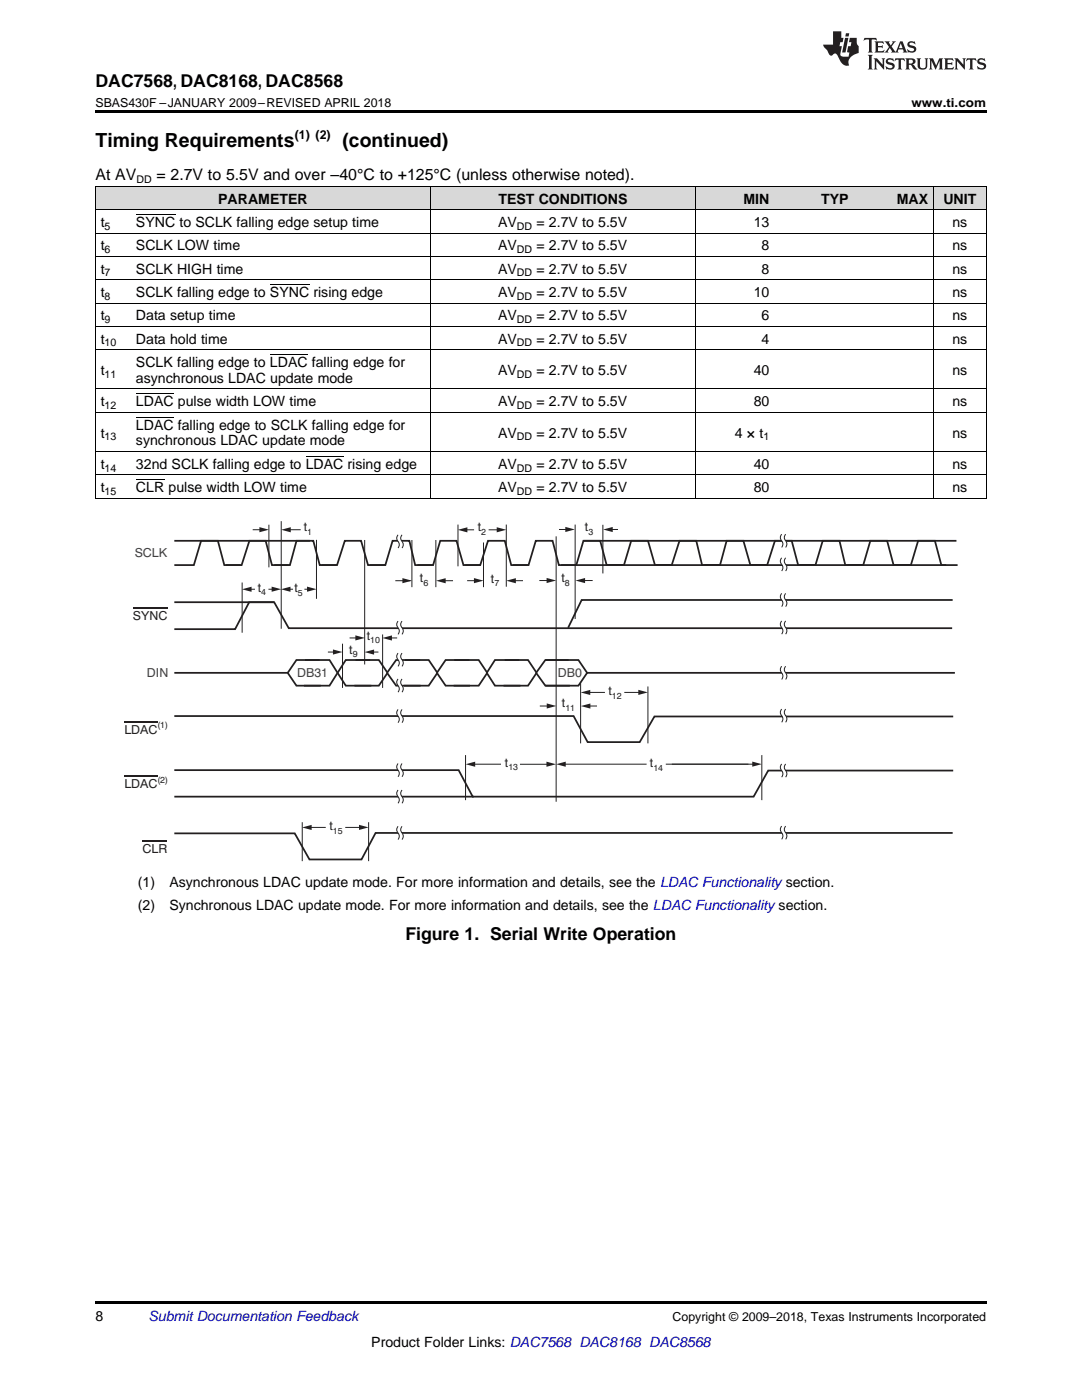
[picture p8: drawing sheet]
<svg xmlns="http://www.w3.org/2000/svg" width="216mm" height="279mm" viewBox="0 0 216 279" stroke-linecap="round" stroke-linejoin="round" font-family="sans-serif">
<g fill="#d8d8d8">
<path d="M19 37.3h7.1v4.6h-7.1z"/>
<path d="M26.1 37.3h59.8v4.6h-59.8z"/>
<path d="M85.9 37.3h52.8v4.6h-52.8z"/>
<path d="M138.7 37.3h15.9v4.6h-15.9z"/>
<path d="M154.6 37.3h15.8v4.6h-15.8z"/>
<path d="M170.4 37.3h15.9v4.6h-15.9z"/>
<path d="M186.3 37.3h10.5v4.6h-10.5z"/>
</g>
<path d="M19 259.7h177.8v.5h-177.8z" fill="#000"/>
<g fill="none" stroke="#231f20" stroke-width=".35">
<path d="M34.8 112.8h3.9l1.4-4.9h3.4l1.3 4.9h3.2M34.8 107.9h27.1M45.1 112.8h3.1l1.6-4.9h3.2l1.3 4.9h3.3M54.7 112.8h3.2l1.3-4.9h3.3l1.3 4.9h3.2M64.1 112.8h3.2l1.5-4.9h3.2l1.4 4.9h3.3M73.7 112.8h3.2l1.4-4.9h3.4l1.1 4.9h3.4M83.3 112.8h3.1l1.4-4.9h3.3l1.4 4.9h3.2M92.8 112.8h3l1.6-4.9h3.3l1.3 4.9h3.3M102.3 112.8h3.2l1.4-4.9h3.4l1.2 4.9h3.3M112 112.8h3l1.4-4.9h3.4l1.3 4.9h3.2M115.1 112.8h73.7M116.4 107.9h74.4"/>
<path d="M121.4 112.8h3.1l1.4-4.9h3.4l1.4 4.9h3.1M130.9 112.8h3.1l1.6-4.9h3.3l1.2 4.9h3.3M140.5 112.8h3.2l1.3-4.9h3.3l1.4 4.9h3.2M149.9 112.8h3.2l1.5-4.9h3.4l1.3 4.9h3.2M159.6 112.8h3.1l1.5-4.9h3.3l1.2 4.9h3.3M169.1 112.8h3.2l1.4-4.9h3.3l1.3 4.9h3.2M178.6 112.8h3.2l1.4-4.9h3.4l1.2 4.9h3.3M190.1 119.7h-74l-2.7 5.6M34.8 120.2h19.9M57.4 134.3l1.7 2.5h4.9M60.9 131.7h4.8l1.7 2.6M63.8 131.7h-4.7l-1.7 2.6h-22.6"/>
<path d="M67.4 134.3l-1.7 2.5h-5M67.4 134.3l1.6 2.5h5.1M70.9 131.7h4.7l1.7 2.6-1.7 2.5h-4.9M73.9 131.7h-4.9l-1.6 2.6M80.8 131.7h4.7l1.8 2.6-1.8 2.5h-4.9M83.8 131.7h-4.8l-1.8 2.6 1.8 2.5h4.9M90.6 131.7h4.9l1.7 2.6-1.7 2.5h-5M93.7 131.7h-4.8l-1.7 2.6 1.7 2.5h4.9M100.7 131.7h4.7l1.7 2.6-1.7 2.5h-4.9M103.6 131.7h-4.8l-1.7 2.6 1.7 2.5h5.1M108.8 131.7h6.6l1.8 2.6M113.5 131.7h-4.7l-1.8 2.6 1.8 2.5h4.9"/>
<path d="M190 125.4h-132.4l-2.9-5.2h-5l-2.8 5.4h-12.1M190.5 134.3h-73.3l-1.8 2.5h-6.6"/>
</g>
<path d="M48.3 116.3v10M56.1 104v21.5M63.1 107.7v11.8M72.8 107.8v24.8M87 107.8v9.4M91.4 104.7v8.3M93.2 115.9h1.7M101 104.7v12.4M114.8 104.7v18.8M68.3 128.5v8.8" fill="none" stroke="#231f20" stroke-width=".2"/>
<path d="M94.6 115.4l1.9 .5-1.9 .5z" fill="#231f20"/>
<path d="M50 117.6h.9M53.6 117.6h.9" fill="none" stroke="#231f20" stroke-width=".2"/>
<g fill="#231f20">
<path d="M48.3 117.6l1.9-.5v1z"/>
<path d="M54.2 117.1l1.9 .5-1.9 .5z"/>
</g>
<path d="M107.6 115.9h2.6" fill="none" stroke="#231f20" stroke-width=".2"/>
<path d="M109.1 115.3l1.9 .6-1.9 .5z" fill="#231f20"/>
<path d="M102.6 115.9h1.8" fill="none" stroke="#231f20" stroke-width=".2"/>
<path d="M101 115.9l1.9-.5v1z" fill="#231f20"/>
<path d="M88.6 115.9h1.8" fill="none" stroke="#231f20" stroke-width=".2"/>
<path d="M87 115.9l1.9-.5v1z" fill="#231f20"/>
<path d="M78.9 115.9h3" fill="none" stroke="#231f20" stroke-width=".2"/>
<path d="M80.3 115.4l1.9 .5-1.9 .5z" fill="#231f20"/>
<path d="M116.4 115.9h1.9" fill="none" stroke="#231f20" stroke-width=".2"/>
<path d="M114.8 115.9l1.9-.5v1z" fill="#231f20"/>
<path d="M82.2 107.8v9.4M92.9 105.7h1.7M96.5 108.3v8.9" fill="none" stroke="#231f20" stroke-width=".2"/>
<path d="M91.4 105.7l1.9-.5v1.1z" fill="#231f20"/>
<path d="M97.5 105.7h1.9" fill="none" stroke="#231f20" stroke-width=".2"/>
<path d="M99.1 105.2l1.9 .5-1.9 .5z" fill="#231f20"/>
<path d="M74.3 130.1h1.2M76.3 126.6v10.7" fill="none" stroke="#231f20" stroke-width=".2"/>
<path d="M72.7 130.1l1.9-.5v1.1z" fill="#231f20"/>
<path d="M65.4 130.1h1.4" fill="none" stroke="#231f20" stroke-width=".2"/>
<path d="M66.4 129.6l2 .5-2 .5z" fill="#231f20"/>
<path d="M69.8 127.3h1.5" fill="none" stroke="#231f20" stroke-width=".2"/>
<path d="M70.9 126.8l1.9 .5-1.9 .5z" fill="#231f20"/>
<path d="M77.9 127.3h1.3" fill="none" stroke="#231f20" stroke-width=".2"/>
<path d="M76.3 127.3l1.9-.5v1z" fill="#231f20"/>
<path d="M121.9 105.7h1.4" fill="none" stroke="#231f20" stroke-width=".2"/>
<path d="M120.3 105.7l2-.5v1z" fill="#231f20"/>
<path d="M111.5 105.7h1.7" fill="none" stroke="#231f20" stroke-width=".2"/>
<path d="M112.8 105.2l1.9 .5-1.9 .5z" fill="#231f20"/>
<path d="M53.7 104.7v8.5M57.7 105.7h2.3M120.3 104.7v9.7" fill="none" stroke="#231f20" stroke-width=".2"/>
<path d="M56.1 105.7l1.9-.5v1z" fill="#231f20"/>
<path d="M50.4 105.7h2.3" fill="none" stroke="#231f20" stroke-width=".2"/>
<path d="M51.8 105.2l1.9 .5-1.9 .5z" fill="#231f20"/>
<path d="M111 107v53M124.6 138.2h3.1M129.3 137v11.4" fill="none" stroke="#231f20" stroke-width=".2"/>
<path d="M34.8 142.9h79.7l2.8 5.2h10.3l3-5.1h59.6" fill="none" stroke="#231f20" stroke-width=".35"/>
<path d="M127.4 137.7l1.9 .5-1.9 .5z" fill="#231f20"/>
<path d="M117.4 138.2h3.3" fill="none" stroke="#231f20" stroke-width=".2"/>
<path d="M115.9 138.2l1.9-.5v1z" fill="#231f20"/>
<path d="M115.9 136.3v12.1M152 150.7v9" fill="none" stroke="#231f20" stroke-width=".2"/>
<path d="M34.8 153.7h56.7l2.8 5.3h56.1l2.9-5.2h36.9" fill="none" stroke="#231f20" stroke-width=".35"/>
<path d="M150.1 152l1.9 .5-1.9 .5z" fill="#231f20"/>
<path d="M112.5 152.5h16.5M132.9 152.5h17.6" fill="none" stroke="#231f20" stroke-width=".2"/>
<path d="M111 152.5l1.9-.5v1z" fill="#231f20"/>
<path d="M34.8 159h59.7" fill="none" stroke="#231f20" stroke-width=".35"/>
<path d="M117.5 140.9h1.6" fill="none" stroke="#231f20" stroke-width=".2"/>
<path d="M115.9 140.9l1.9-.5v1z" fill="#231f20"/>
<path d="M107.7 140.9h1.7" fill="none" stroke="#231f20" stroke-width=".2"/>
<path d="M109.1 140.4l1.9 .5-1.9 .5z" fill="#231f20"/>
<path d="M190.1 166.2h-115.2l-2.8 5.3h-10.4l-2.9-5.2h-24" fill="none" stroke="#231f20" stroke-width=".35"/>
<path d="M61.8 165.1h3.2" fill="none" stroke="#231f20" stroke-width=".2"/>
<path d="M60.3 165.1l1.9-.5v1z" fill="#231f20"/>
<path d="M68.9 165.1h3.1" fill="none" stroke="#231f20" stroke-width=".2"/>
<path d="M71.6 164.6l2 .5-2 .5z" fill="#231f20"/>
<path d="M57.7 117.6h.8M60.7 117.6h.8M60.3 164.1v7.8M73.6 164.1v7.8" fill="none" stroke="#231f20" stroke-width=".2"/>
<path d="M26.5 121.3h6.9M24.8 144.1h6.6M24.8 154.9h6.6M28.4 167.8h5" fill="none" stroke="#231f20" stroke-width=".25"/>
<g fill="#231f20">
<path d="M56.1 117.6l1.9-.5v1z"/>
<path d="M61.3 117.1l1.9 .5-1.9 .5z"/>
</g>
<path d="M94.5 152.5h5.5" fill="none" stroke="#231f20" stroke-width=".2"/>
<path d="M92.9 152.5l1.9-.5v1z" fill="#231f20"/>
<path d="M156 106.6h.8a1.12 1.12 0 0 0 .2 1.6v.7l-.2 .3h-.8a1.18 1.18 0 0 0-.2-1.6l-.1-.3z" fill-rule="evenodd" fill="#fff"/>
<path d="M156 106.6a1.12 1.12 0 0 0 .2 1.6v.7l-.2 .3M156.8 106.6a1.12 1.12 0 0 0 .2 1.6v.7l-.2 .3" fill="none" stroke="#231f20" stroke-width=".2"/>
<path d="M156 111.3h.8a1.12 1.12 0 0 0 .2 1.7v.6l-.2 .4h-.8a1.18 1.18 0 0 0-.2-1.7l-.1-.3z" fill-rule="evenodd" fill="#fff"/>
<path d="M156 111.3a1.12 1.12 0 0 0 .2 1.7v.6l-.2 .4M156.8 111.3a1.12 1.12 0 0 0 .2 1.7v.6l-.2 .4" fill="none" stroke="#231f20" stroke-width=".2"/>
<path d="M156 123.9h.8a1.12 1.12 0 0 0 .2 1.7v.6l-.2 .4h-.8a1.18 1.18 0 0 0-.2-1.7l-.1-.3z" fill-rule="evenodd" fill="#fff"/>
<path d="M156 123.9a1.12 1.12 0 0 0 .2 1.7v.6l-.2 .4M156.8 123.9a1.12 1.12 0 0 0 .2 1.7v.6l-.2 .4" fill="none" stroke="#231f20" stroke-width=".2"/>
<path d="M156 141.5h.8a1.12 1.12 0 0 0 .2 1.6v.7l-.2 .3h-.8a1.18 1.18 0 0 0-.2-1.6l-.1-.3z" fill-rule="evenodd" fill="#fff"/>
<path d="M156 141.5a1.12 1.12 0 0 0 .2 1.6v.7l-.2 .3M156.8 141.5a1.12 1.12 0 0 0 .2 1.6v.7l-.2 .3" fill="none" stroke="#231f20" stroke-width=".2"/>
<path d="M156 118.4h.8a1.12 1.12 0 0 0 .2 1.7v.6l-.2 .4h-.8a1.18 1.18 0 0 0-.2-1.7l-.1-.3z" fill-rule="evenodd" fill="#fff"/>
<path d="M156 118.4a1.12 1.12 0 0 0 .2 1.7v.6l-.2 .4M156.8 118.4a1.12 1.12 0 0 0 .2 1.7v.6l-.2 .4" fill="none" stroke="#231f20" stroke-width=".2"/>
<path d="M156 133h.8a1.12 1.12 0 0 0 .2 1.6v.6l-.2 .4h-.8a1.18 1.18 0 0 0-.2-1.7l-.1-.3z" fill-rule="evenodd" fill="#fff"/>
<path d="M156 133a1.12 1.12 0 0 0 .2 1.6v.6l-.2 .4M156.8 133a1.12 1.12 0 0 0 .2 1.6v.6l-.2 .4" fill="none" stroke="#231f20" stroke-width=".2"/>
<path d="M79.4 106.7h.8a1.12 1.12 0 0 0 .2 1.7v.6l-.2 .4h-.8a1.18 1.18 0 0 0-.2-1.7v-.3z" fill-rule="evenodd" fill="#fff"/>
<path d="M79.4 106.7a1.12 1.12 0 0 0 .2 1.7v.6l-.2 .4M80.2 106.7a1.12 1.12 0 0 0 .2 1.7v.6l-.2 .4" fill="none" stroke="#231f20" stroke-width=".2"/>
<path d="M79.4 130.3h.8a1.12 1.12 0 0 0 .2 1.7v.6l-.2 .4h-.8a1.18 1.18 0 0 0-.2-1.7v-.3z" fill-rule="evenodd" fill="#fff"/>
<path d="M79.4 130.3a1.12 1.12 0 0 0 .2 1.7v.6l-.2 .4M80.2 130.3a1.12 1.12 0 0 0 .2 1.7v.6l-.2 .4" fill="none" stroke="#231f20" stroke-width=".2"/>
<path d="M79.4 135.5h.8a1.12 1.12 0 0 0 .2 1.6v.7l-.2 .3h-.8a1.18 1.18 0 0 0-.2-1.6v-.3z" fill-rule="evenodd" fill="#fff"/>
<path d="M79.4 135.5a1.12 1.12 0 0 0 .2 1.6v.7l-.2 .3M80.2 135.5a1.12 1.12 0 0 0 .2 1.6v.7l-.2 .3" fill="none" stroke="#231f20" stroke-width=".2"/>
<path d="M79.4 124h.8a1.12 1.12 0 0 0 .2 1.6v.6l-.2 .4h-.8a1.18 1.18 0 0 0-.2-1.7v-.3z" fill-rule="evenodd" fill="#fff"/>
<path d="M79.4 124a1.12 1.12 0 0 0 .2 1.6v.6l-.2 .4M80.2 124a1.12 1.12 0 0 0 .2 1.6v.6l-.2 .4M103.8 152.5h5.6" fill="none" stroke="#231f20" stroke-width=".2"/>
<path d="M109 152l2 .5-2 .5z" fill="#231f20"/>
<path d="M92.9 150.7v9" fill="none" stroke="#231f20" stroke-width=".2"/>
<path d="M156 152.5h.8a1.12 1.12 0 0 0 .2 1.6v.6l-.2 .4h-.8a1.18 1.18 0 0 0-.2-1.7l-.1-.3z" fill-rule="evenodd" fill="#fff"/>
<path d="M156 152.5a1.12 1.12 0 0 0 .2 1.6v.6l-.2 .4M156.8 152.5a1.12 1.12 0 0 0 .2 1.6v.6l-.2 .4" fill="none" stroke="#231f20" stroke-width=".2"/>
<path d="M156 164.9h.8a1.12 1.12 0 0 0 .2 1.6v.6l-.2 .4h-.8a1.18 1.18 0 0 0-.2-1.7l-.1-.3z" fill-rule="evenodd" fill="#fff"/>
<path d="M156 164.9a1.12 1.12 0 0 0 .2 1.6v.6l-.2 .4M156.8 164.9a1.12 1.12 0 0 0 .2 1.6v.6l-.2 .4" fill="none" stroke="#231f20" stroke-width=".2"/>
<path d="M79.4 152.4h.8a1.12 1.12 0 0 0 .2 1.6v.7l-.2 .3h-.8a1.18 1.18 0 0 0-.2-1.6v-.4z" fill-rule="evenodd" fill="#fff"/>
<path d="M79.4 152.4a1.12 1.12 0 0 0 .2 1.6v.7l-.2 .3M80.2 152.4a1.12 1.12 0 0 0 .2 1.6v.7l-.2 .3" fill="none" stroke="#231f20" stroke-width=".2"/>
<path d="M79.4 141.6h.8a1.12 1.12 0 0 0 .2 1.6v.7l-.2 .3h-.8a1.18 1.18 0 0 0-.2-1.6v-.3z" fill-rule="evenodd" fill="#fff"/>
<path d="M79.4 141.6a1.12 1.12 0 0 0 .2 1.6v.7l-.2 .3M80.2 141.6a1.12 1.12 0 0 0 .2 1.6v.7l-.2 .3" fill="none" stroke="#231f20" stroke-width=".2"/>
<path d="M79.4 157.7h.8a1.12 1.12 0 0 0 .2 1.6v.7l-.2 .3h-.8a1.18 1.18 0 0 0-.2-1.6v-.4z" fill-rule="evenodd" fill="#fff"/>
<path d="M79.4 157.7a1.12 1.12 0 0 0 .2 1.6v.7l-.2 .3M80.2 157.7a1.12 1.12 0 0 0 .2 1.6v.7l-.2 .3" fill="none" stroke="#231f20" stroke-width=".2"/>
<path d="M79.4 164.9h.8a1.12 1.12 0 0 0 .2 1.6v.7l-.2 .4h-.8a1.18 1.18 0 0 0-.2-1.7v-.3z" fill-rule="evenodd" fill="#fff"/>
<path d="M79.4 164.9a1.12 1.12 0 0 0 .2 1.6v.7l-.2 .4M80.2 164.9a1.12 1.12 0 0 0 .2 1.6v.7l-.2 .4" fill="none" stroke="#231f20" stroke-width=".2"/>
<g fill="none" stroke="#000" stroke-width=".2">
<path d="M19 37.2h177.8M19.1 37.2v62.3M85.9 37.2v62.3M138.7 37.2v62.3M186.2 37.2v62.3M196.8 37.2v62.3M19 55.8h177.8M19 51.2h177.8M19 46.5h177.8M19 41.9h177.8M19 77.6h177.8M19 69.8h177.8"/>
<path d="M19 65.1h177.8M19 60.5h177.8M19 99.4h177.8M19 94.8h177.8M19 90.1h177.8M19 82.3h177.8"/>
</g>
<path d="M19 22h177.8v.5h-177.8zM19 99.4l.2 .1zM85.8 99.4l.1 .1zM138.6 99.4l.1 .1zM154.5 99.4l.1 .1zM170.3 99.4l.1 .1zM186.2 99.4l.1 .1zM196.7 99.4l.1 .1z" fill="#000"/>
<g fill="#231f20">
<path d="M172.5 7.6l-.1 .5 .4-.2h.6v.1v2.1l-.2 .4h.9l-.2-.4v-2.1l.1-.1h.5l.5 .2-.2-.5zM174.5 8.3l.2 .3v1.5l-.2 .4h1.8l.2-.6a1.04 1.04 0 0 1-1.3 .2v-.7h.6l.3 .2v-.6l-.3 .2h-.6v-.6l.8-.1 .4 .3-.2-.5zM176.5 8.3l.9 1.1-.9 1.1h.8l-.2-.2 .4-.7 .5 .7-.2 .2h1.5l-.2-.2 .2-.4h.9l.1 .4-.2 .2h1l-.3-.3-.7-1.9h-.5l-.9 2-.8-1 .9-1h-.8l.1 .3-.4 .5-.3-.6 .1-.2zM179.7 8.6l.4 1h-.7zM181.3 8.4a.63 .63 0 0 0-.2 .7 .63 .63 0 0 0 .6 .4l.6 .2 .1 .2a.75 .75 0 0 1-.7 .4 .75 .75 0 0 1-.6-.5l.1 .7 .1-.1a1.11 1.11 0 0 0 1.5-.6 1.13 1.13 0 0 0-1.2-.8l-.1-.4a1.04 1.04 0 0 1 1.2 .2l-.2-.5-.2 .1-.4-.2zM173.2 10.9l.2 .4v2.2l-.2 .4h1l-.3-.4v-2.2l.3-.4zM174.3 11.6l.3 .4v1.5l-.3 .4h.8l-.2-.4v-1.3l1.5 1.7v-1.9l.2-.4h-.7l.2 .4v.9l-1.1-1.3zM177 11.8a.62 .62 0 0 0-.2 .7 .62 .62 0 0 0 .6 .4l.6 .1 .1 .3a.76 .76 0 0 1-.7 .3 .76 .76 0 0 1-.7-.4l.2 .7 .1-.1a1.11 1.11 0 0 0 1.5-.6 1.13 1.13 0 0 0-1.2-.8l-.1-.4a1.04 1.04 0 0 1 1.2 .2l-.2-.6-.2 .1-.5-.1zM178.7 11.6l-.2 .6a.61 .61 0 0 1 .8-.3v1.6l-.2 .4h.9l-.2-.4v-1.6a.63 .63 0 0 1 .7 .3l-.1-.6zM180.6 11.6l.3 .4v1.5l-.3 .4h1l-.2-.2-.1-.8 .6 .2a.76 .76 0 0 0 1.2 .7l-1-1a.58 .58 0 0 0 .6-.5 .58 .58 0 0 0-.5-.6zM181.4 11.9h.1a.45 .45 0 0 1 .5 .1 .45 .45 0 0 1 .1 .5l-.8 .2zM182.9 11.6l.2 .2a2.17 2.17 0 0 0 .3 1.9 .99 .99 0 0 0 1.6-.6v-1.1l.2-.4h-.7l.2 .2a1.92 1.92 0 0 1-.2 1.8 .6 .6 0 0 1-.9-.5v-1.1l.2-.4zM185.4 11.6l.2 .4v1.5l-.2 .4h.7l-.2-.4v-1.4l.8 1.8 .8-1.8v1.4l-.2 .4h.9l-.2-.4v-1.5l.2-.4h-.8l-.6 1.5-.6-1.5zM188.4 11.6l.2 .4v1.5l-.2 .4h1.8l.1-.6a1.04 1.04 0 0 1-1.2 .1v-.6h.5l.4 .2v-.6l-.4 .2h-.5v-.7h.8l.3 .3-.1-.6zM190.5 11.6l.2 .4v1.5l-.2 .4h.7l-.2-.4v-1.3l1.5 1.7v-1.9l.2-.4h-.7l.2 .4v.9l-1.1-1.3zM192.9 11.6l-.1 .6a.61 .61 0 0 1 .7-.3l.1 1.6-.3 .4h1l-.3-.4 .1-1.6a.63 .63 0 0 1 .7 .3l-.1-.6zM195.2 11.8a.62 .62 0 0 0-.2 .7 .62 .62 0 0 0 .6 .4l.6 .1 .1 .3a.76 .76 0 0 1-.7 .3 .76 .76 0 0 1-.6-.4l.1 .7 .1-.1a1.11 1.11 0 0 0 1.6-.6 1.13 1.13 0 0 0-1.3-.8l-.1-.4a1.04 1.04 0 0 1 1.2 .2l-.1-.6-.2 .1-.5-.1z"/>
<path d="M166.2 6.3v2.6h-1.9v.4l.8 .9a.91 .91 0 0 0 1 .8 .56 .56 0 0 1 .5-.3 .56 .56 0 0 1 .5 .3l.4 .8a1.53 1.53 0 0 0 1.9 1.2 1.54 1.54 0 0 1 1-2.1l.9-.3v-1.4a1.52 1.52 0 0 1-.4-1.6h-1.3l-.2 .8h.5l-.2 .8h-.5l-.1 1v.2l.4 .1-.2 .8a1.93 1.93 0 0 1-1.6-.3l.3-1.8h-.5l.2-.8h.4l.2-.8h-.4v-1.3zM168.6 7.6l-.6 2.9h.7l.6-2.9zM168.8 6.6l-.1 .7h.6l.2-.7z"/>
</g>
<path d="M27.1 42.8h7.9M53.9 56.8h7.8M27.1 78.6h7.5M53.9 70.7h7.5M27.1 95.7h5.7M27.1 83.2h7.5M61 91.1h7.5" fill="none" stroke="#000" stroke-width=".2"/>
<g font-size="3.9">
<text x="19" y="29.3">Timing Requirements</text>
<text x="68.3" y="29.3">(continued)</text>
</g>
<g font-size="3.5">
<text x="19" y="17.3">DAC7568, DAC8168, DAC8568</text>
<text x="80.9" y="187.5">Figure 1. Serial Write Operation</text>
</g>
<g font-size="3.2">
<text x="19" y="36">At AV</text>
<text x="31.2" y="36">= 2.7V to 5.5V and over –40°C to +125°C (unless otherwise noted).</text>
</g>
<g font-size="2.8">
<text x="43.5" y="40.6">PARAMETER</text>
<text x="99.4" y="40.6">TEST CONDITIONS</text>
<text x="148.3" y="40.6">MIN</text>
<text x="163.9" y="40.6">TYP</text>
<text x="178.9" y="40.6">MAX</text>
<text x="188.2" y="40.6">UNIT</text>
<text x="20.1" y="45.3">t</text>
<text x="27.1" y="45.3">SYNC to SCLK falling edge setup time</text>
<text x="99.4" y="45.3">AV</text>
<text x="107" y="45.3">= 2.7V to 5.5V</text>
<text x="150.4" y="45.3">13</text>
<text x="190" y="45.3">ns</text>
<text x="20.1" y="50">t</text>
<text x="27.1" y="50">SCLK LOW time</text>
<text x="99.4" y="50">AV</text>
<text x="107" y="50">= 2.7V to 5.5V</text>
<text x="151.9" y="50">8</text>
<text x="190" y="50">ns</text>
<text x="20.1" y="54.6">t</text>
<text x="20.1" y="59.3">t</text>
<text x="27.1" y="54.6">SCLK HIGH time</text>
<text x="27.1" y="59.3">SCLK falling edge to SYNC rising edge</text>
<text x="99.4" y="54.6">AV</text>
<text x="99.4" y="59.3">AV</text>
<text x="107" y="54.6">= 2.7V to 5.5V</text>
<text x="107" y="59.3">= 2.7V to 5.5V</text>
<text x="150.4" y="59.3">10</text>
<text x="151.9" y="54.6">8</text>
<text x="190" y="54.6">ns</text>
<text x="190" y="59.3">ns</text>
<text x="20.1" y="63.9">t</text>
<text x="27.1" y="63.9">Data setup time</text>
<text x="99.4" y="63.9">AV</text>
<text x="107" y="63.9">= 2.7V to 5.5V</text>
<text x="151.9" y="63.9">6</text>
<text x="190" y="63.9">ns</text>
<text x="20.1" y="68.6">t</text>
<text x="27.1" y="68.6">Data hold time</text>
<text x="99.4" y="68.6">AV</text>
<text x="107" y="68.6">= 2.7V to 5.5V</text>
<text x="151.9" y="68.6">4</text>
<text x="190" y="68.6">ns</text>
<text x="20.1" y="74.8">t</text>
<text x="27.1" y="73.2">SCLK falling edge to LDAC falling edge for</text>
<text x="27.1" y="76.4">asynchronous LDAC update mode</text>
<text x="99.4" y="74.8">AV</text>
<text x="107" y="74.8">= 2.7V to 5.5V</text>
<text x="150.4" y="74.8">40</text>
<text x="190" y="74.8">ns</text>
<text x="20.1" y="81.1">t</text>
<text x="27.1" y="81.1">LDAC pulse width LOW time</text>
<text x="99.4" y="81.1">AV</text>
<text x="107" y="81.1">= 2.7V to 5.5V</text>
<text x="150.4" y="81.1">80</text>
<text x="190" y="81.1">ns</text>
<text x="20.1" y="87.3">t</text>
<text x="27.1" y="85.7">LDAC falling edge to SCLK falling edge for</text>
<text x="27.1" y="88.9">synchronous LDAC update mode</text>
<text x="99.4" y="87.3">AV</text>
<text x="107" y="87.3">= 2.7V to 5.5V</text>
<text x="146.6" y="87.3">4 × t</text>
<text x="190" y="87.3">ns</text>
<text x="20.1" y="93.6">t</text>
<text x="27.1" y="93.6">32nd SCLK falling edge to LDAC rising edge</text>
<text x="99.4" y="93.6">AV</text>
<text x="107" y="93.6">= 2.7V to 5.5V</text>
<text x="150.4" y="93.6">40</text>
<text x="190" y="93.6">ns</text>
<text x="20.1" y="98.2">t</text>
<text x="27.1" y="98.2">CLR pulse width LOW time</text>
<text x="99.4" y="98.2">AV</text>
<text x="107" y="98.2">= 2.7V to 5.5V</text>
<text x="150.4" y="98.2">80</text>
<text x="190" y="98.2">ns</text>
<text x="27.5" y="177.1">(1)</text>
<text x="33.8" y="177.1">Asynchronous LDAC update mode. For more information and details, see the LDAC Functionality section.</text>
<text x="27.5" y="181.7">(2)</text>
<text x="33.8" y="181.7">Synchronous LDAC update mode. For more information and details, see the LDAC Functionality section.</text>
<text x="19" y="263.6">8</text>
<text x="74.1" y="268.9">Product Folder Links: DAC7568 DAC8168 DAC8568</text>
</g>
<text font-size="2.8" fill="#0000c8" x="29.6" y="263.6">Submit Documentation Feedback</text>
<g font-size="2.5">
<text x="19" y="21.4">SBAS430F –JANUARY 2009–REVISED APRIL 2018</text>
<text x="181.9" y="21.4">www.ti.com</text>
<text x="58.8" y="27.7">(1) (2)</text>
<text x="134.2" y="263.6">Copyright © 2009–2018, Texas Instruments Incorporated</text>
</g>
<g font-size="2.5" fill="#231f20">
<text x="60.6" y="106">t</text>
<text x="95.3" y="106">t</text>
<text x="116.7" y="106">t</text>
<text x="51.4" y="118.1">t</text>
<text x="58.8" y="118.2">t</text>
<text x="83.8" y="116.2">t</text>
<text x="98" y="116.3">t</text>
<text x="112" y="116.2">t</text>
<text x="26.5" y="123.7">SYNC</text>
<text x="69.7" y="130.5">t</text>
<text x="73.2" y="127.7">t</text>
<text x="112.1" y="141.1">t</text>
<text x="121.4" y="138.7">t</text>
<text x="24.8" y="146.4">LDAC</text>
<text x="100.7" y="153">t</text>
<text x="129.7" y="153.1">t</text>
<text x="24.8" y="157.3">LDAC</text>
<text x="65.7" y="165.7">t</text>
<text x="28.4" y="170.2">CLR</text>
</g>
<g font-size="2.5" fill="#424141">
<text x="26.9" y="111.2">SCLK</text>
<text x="29.3" y="135.1">DIN</text>
<text x="59.3" y="135.1">DB31</text>
<text x="111.3" y="135.1">DB0</text>
</g>
<g font-size="2.1">
<text x="27.2" y="36.6">DD</text>
<text x="20.9" y="45.9">5</text>
<text x="103.2" y="45.9">DD</text>
<text x="20.9" y="50.5">6</text>
<text x="103.2" y="50.5">DD</text>
<text x="20.9" y="55.2">7</text>
<text x="20.9" y="59.8">8</text>
<text x="103.2" y="55.2">DD</text>
<text x="103.2" y="59.8">DD</text>
<text x="20.9" y="64.5">9</text>
<text x="103.2" y="64.5">DD</text>
<text x="20.9" y="69.1">10</text>
<text x="103.2" y="69.1">DD</text>
<text x="20.9" y="75.4">11</text>
<text x="103.2" y="75.4">DD</text>
<text x="20.9" y="81.6">12</text>
<text x="103.2" y="81.6">DD</text>
<text x="20.9" y="87.9">13</text>
<text x="103.2" y="87.9">DD</text>
<text x="152.3" y="87.9">1</text>
<text x="20.9" y="94.1">14</text>
<text x="103.2" y="94.1">DD</text>
<text x="20.9" y="98.8">15</text>
<text x="103.2" y="98.8">DD</text>
</g>
<g font-size="1.8" fill="#231f20">
<text x="61.3" y="106.7">1</text>
<text x="96" y="106.7">2</text>
<text x="117.4" y="106.7">3</text>
<text x="52.1" y="118.8">4</text>
<text x="59.4" y="118.9">5</text>
<text x="84.5" y="116.9">6</text>
<text x="98.6" y="117">7</text>
<text x="112.7" y="116.9">8</text>
<text x="70.4" y="131.2">9</text>
<text x="73.9" y="128.4">10</text>
<text x="112.8" y="141.8">11</text>
<text x="122.1" y="139.4">12</text>
<text x="31.4" y="145.4">(1)</text>
<text x="101.4" y="153.7">13</text>
<text x="130.4" y="153.8">14</text>
<text x="31.4" y="156.2">(2)</text>
<text x="66.4" y="166.4">15</text>
</g>
</svg>
